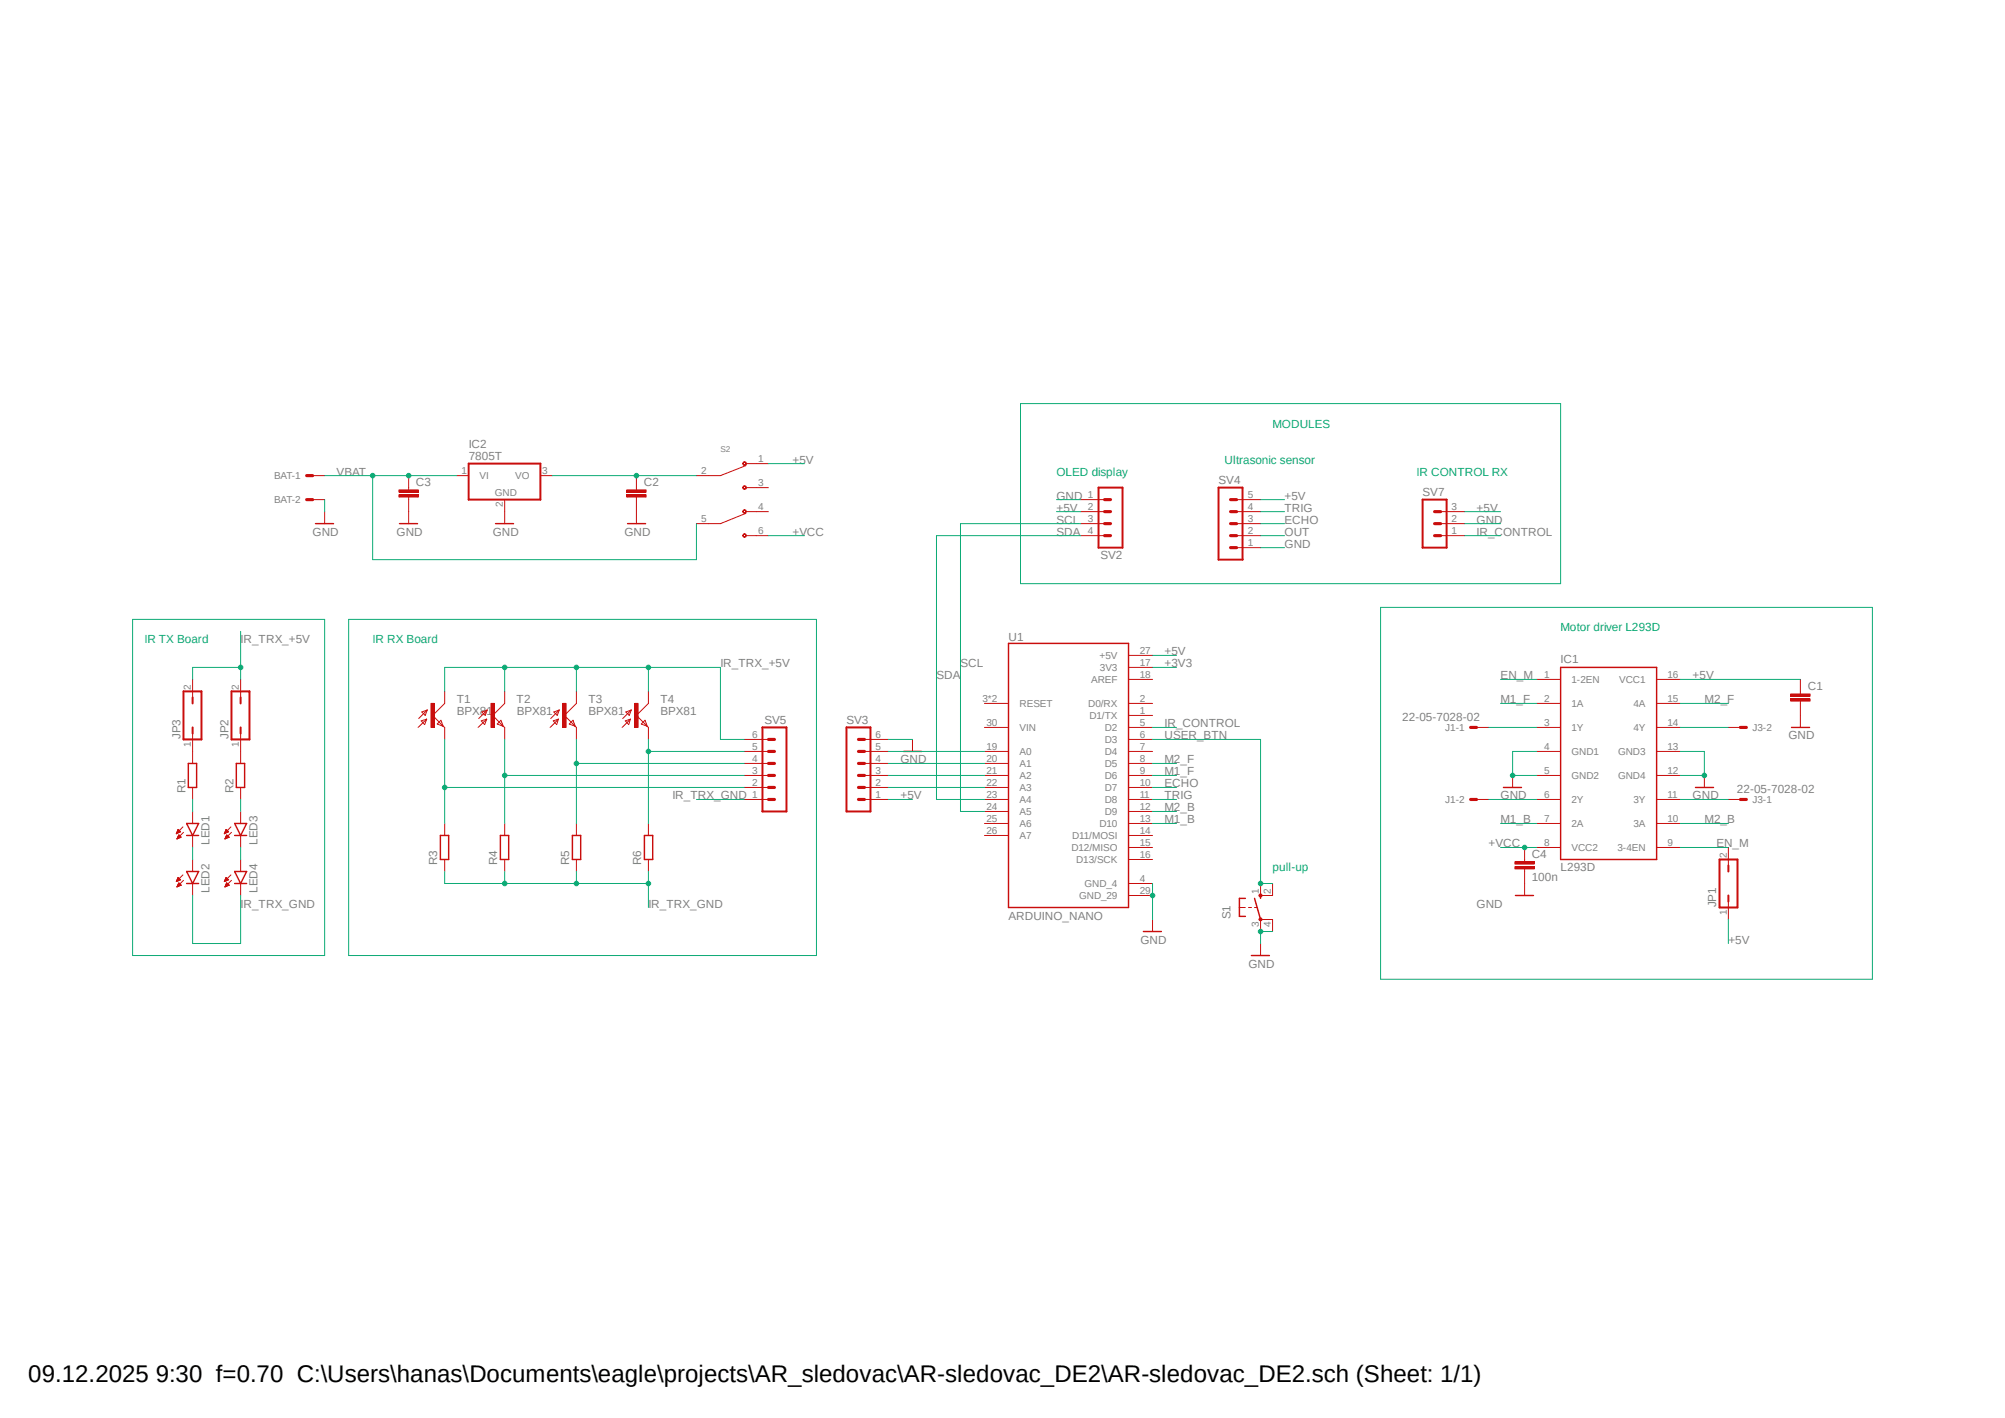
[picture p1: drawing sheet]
<svg xmlns="http://www.w3.org/2000/svg" width="297mm" height="210mm" viewBox="0 0 297 210" stroke-linecap="round" stroke-linejoin="round" font-family="sans-serif">
<path d="M19.6 59.7l257.9 85.5M277.5 59.7l-257.9 85.5" fill="none" stroke="#fff" stroke-width=".15"/>
<path d="M149.4 95.3h17.8v39.1h-17.8zM184.5 133.1h-.9v2.6h.9M185.8 133.1l.9 3.1M186.7 132.6v.5" fill="none" stroke="#c90d0c" stroke-width=".21"/>
<g fill="none" stroke="#c90d0c" stroke-width=".15">
<path d="M167.2 98.8h3.5M167.2 97.1h3.5M145.8 104.2h3.6M145.8 107.7h3.6M145.8 111.3h3.6M145.8 113.1h3.6M145.8 114.9h3.6M145.8 116.6h3.6M145.8 118.4h3.6M167.2 106h3.5M167.2 104.2h3.5M167.2 107.7h3.5"/>
<path d="M167.2 100.6h3.5M167.2 109.5h3.5M167.2 111.3h3.5M167.2 113.1h3.5M167.2 114.9h3.5M167.2 116.6h3.5M167.2 118.4h3.5M145.8 123.7h3.6M145.8 120.2h3.6M145.8 122h3.6M167.2 132.6h3.5M167.2 127.3h3.5"/>
<path d="M167.2 123.7h3.5M167.2 120.2h3.5M167.2 122h3.5M167.2 125.5h3.5M167.2 130.9h3.5M183.6 134.4h.9M185 134.4h.4M185.8 134.4h.5M186.7 132.6h1.8M186.7 136.2h1.8"/>
</g>
<circle cx="186.7" cy="136.2" r=".24" fill="#c90d0c"/>
<circle cx="186.7" cy="136.2" r=".24" fill="none" stroke="#c90d0c" stroke-width=".15"/>
<circle cx="186.7" cy="132.6" r=".25" fill="#c90d0c"/>
<g fill="none" stroke="#c90d0c" stroke-width=".15">
<path d="M110.5 69l-3.8 1.4M224.1 114.9v1.7M227.6 100.6h3.6M227.6 104.2h3.6M227.6 107.7h3.6M227.6 111.3h3.6M227.6 114.9h3.6M227.6 118.4h3.6M245.4 100.6h3.5M245.4 104.2h3.5M245.4 107.7h3.5M245.4 111.3h3.5"/>
<path d="M245.4 114.9h3.5M245.4 118.4h3.5M252.5 114.9v1.7M265.3 103.5h2.8v.3h-2.8zM265.3 102.8h2.8v.3h-2.8zM266.7 100.6v2.2M266.7 103.8v3.9M186.7 130.9v1.7M186.7 136.2v1.8M188.5 130.9v1.7M188.5 136.2v1.8M227.6 122h3.6"/>
<path d="M227.6 125.5h3.6M245.4 122h3.5M245.4 125.5h3.5"/>
<circle cx="186.7" cy="132.6" r=".25"/>
</g>
<path d="M231.2 98.8h14.2v28.5h-14.2zM222.7 116.6h2.7M251.2 116.6h2.6M265.4 107.7h2.7" fill="none" stroke="#c90d0c" stroke-width=".21"/>
<path d="M265.3 103.7h2.8M265.3 103h2.8" fill="none" stroke="#c90d0c" stroke-width=".34"/>
<path d="M110.1 68.5l.2-.1 .2 .1 .1 .2-.1 .2-.2 .1-.2-.1-.1-.2 .2-.2h.2l.1 .2-.1 .1h-.2l-.2-.1z" fill-rule="evenodd" fill="#c90d0c"/>
<path d="M110.1 68.5l.2-.1 .2 .1 .1 .2-.1 .2-.2 .1-.2-.1-.1-.2 .2-.2h.2l.1 .2-.1 .1h-.2l-.2-.1z" fill="none" stroke="#c90d0c" stroke-width=".15"/>
<path d="M110.1 72l.2-.1 .2 .1 .1 .2-.1 .2h-.4l-.1-.2 .2-.1h.2l.1 .1-.1 .1h-.2l-.2-.1z" fill-rule="evenodd" fill="#c90d0c"/>
<path d="M104.9 70.4h1.8M110.1 72l.2-.1 .2 .1 .1 .2-.1 .2h-.4l-.1-.2 .2-.1h.2l.1 .1-.1 .1h-.2l-.2-.1zM110.5 76l-3.8 1.6M110.6 72.2h1.5M110.6 68.7h1.5" fill="none" stroke="#c90d0c" stroke-width=".15"/>
<path d="M110.1 75.6l.2-.1 .2 .1 .1 .2-.1 .1-.2 .1-.2-.1-.1-.1 .3-.2 .2 .2-.1 .1h-.2l-.2-.1z" fill-rule="evenodd" fill="#c90d0c"/>
<path d="M110.1 75.6l.2-.1 .2 .1 .1 .2-.1 .1-.2 .1-.2-.1-.1-.1 .3-.2 .2 .2-.1 .1h-.2l-.2-.1z" fill="none" stroke="#c90d0c" stroke-width=".15"/>
<path d="M110.1 79.1l.2-.1 .2 .1 .1 .2-.1 .2-.2 .1-.2-.1-.1-.2 .3-.2 .2 .2-.1 .2h-.2l-.2-.2z" fill-rule="evenodd" fill="#c90d0c"/>
<g fill="none" stroke="#c90d0c" stroke-width=".15">
<path d="M48.1 75.8v1.8M59.1 73.3h2.9v.3h-2.9zM59.1 72.6h2.9v.3h-2.9zM60.5 70.4v2.2M60.5 73.6v4M74.8 75.8v1.8M92.8 73.3h2.9v.3h-2.9zM92.8 72.6h2.9v.3h-2.9zM94.3 70.4v2.2M94.3 73.6v4M103.2 77.6h3.5M103.2 70.4h1.7"/>
<path d="M110.1 79.1l.2-.1 .2 .1 .1 .2-.1 .2-.2 .1-.2-.1-.1-.2 .3-.2 .2 .2-.1 .2h-.2l-.2-.2zM110.6 79.3h3.2M110.6 75.8h3.2M112.1 68.7h1.7M112.1 72.2h1.7M62.4 106.8l.8-.3-.3 .8zM62.5 105.5l.8-.3-.3 .8zM63.2 106.5l-1.3 1.2M63.3 105.2l-1.3 1.2M64.8 107.2l.5-.5 .4 .9zM65.7 107.6l.2 .1M65.9 104.2l-1.8 1.8 1.6 1.6"/>
<path d="M26.1 123.4h.1M26.2 123.4h.1M26.2 130.5h.1M26.2 130.5h.2M26.2 123.3h.3M26.2 123.3h.4M26.2 130.4h.3M26.2 130.3h.4M26.2 123.2h.5M26.2 123.1h.5M26.2 124.2h.1M26.2 124.2h.2"/>
<path d="M26.2 130.3h.6M26.2 130.3h.5M26.2 131.3h.1M26.2 131.3h.3M26.3 123.1h.4M26.3 123.1h.3M26.3 124.1h.2M26.3 124.1h.4M26.3 130.2h.3M26.3 130.1h.3M26.3 131.2h.3M26.3 131.1h.4"/>
<path d="M26.3 123h.2M26.3 122.9h.2M26.3 124h.5M26.3 130.1h.2M26.3 131.1h.5M26.4 122.9l.4 .3-.7 .3zM26.4 122.9h.1M26.4 123.9h.4M26.4 123.9h.3M26.4 130h.1M26.4 131h.3M26.4 123.8h.2"/>
<path d="M26.4 123.7h.2M26.4 130.9h.3M26.4 130.9h.2M26.5 123.7h.1M26.5 130.9h.1M26.5 130.8h.1M26.5 123.7l.3 .3-.6 .2zM26.5 130.8l-.3 .6M26.5 130.8l.3 .3M26.8 130.3l-.4-.3-.3 .6M26.8 130.3l-.7 .3M26.8 131.1l-.6 .3"/>
<path d="M27.1 122.5l-1 1M27.1 129.6l-1 1M27.2 123.3l-1 .9M27.2 130.4l-1 1M28.5 120.2v1.8M28.5 123.7v1.8M28.5 127.3v1.8M28.5 130.9v1.7M33.2 123.4h.1M33.3 123.4h.1M33.3 130.5h.1M33.3 130.5h.2"/>
<path d="M33.3 123.3h.3M33.3 123.3h.4M33.3 130.4h.3M33.3 130.3h.4M33.4 123.2h.4M33.4 123.1h.4M33.4 124.2h.1M33.4 130.3h.5M33.4 130.3h.4M33.4 131.3h.1M33.4 131.3h.2M33.4 123.1h.3"/>
<path d="M33.4 124.1h.3M33.4 124.1h.4M33.4 130.2h.3M33.4 130.1h.3M33.4 131.2h.3M33.4 131.1h.4M33.4 123h.3M33.4 122.9h.2M33.4 124h.5M33.4 130h.2M33.4 131.1h.6M33.4 131.1h.5"/>
<path d="M33.5 122.9l.4 .3-.7 .3zM33.5 122.9h.1M33.5 123.9h.4M33.5 123.9h.3M33.5 130h.1M33.5 131h.3M33.5 130.9h.3M33.5 123.8h.2M33.5 123.7h.2M33.5 130.9h.2M33.6 123.7h.1M33.6 130.9h.1"/>
<path d="M33.6 130.8h.1M33.6 130.8l.4 .3M33.6 123.7l.4 .3-.7 .2zM33.6 130.8l-.3 .6M33.9 130.3l-.4-.3-.3 .6M33.9 130.3l-.7 .3M34 131.1l-.7 .3M34.2 122.5l-1 1M34.2 129.6l-1 1M34.3 123.3l-1 .9M34.3 130.4l-1 1M35.6 120.2v1.8"/>
<path d="M35.6 123.7v1.8M35.6 127.3v1.8M35.6 130.9v1.7M186.7 139.7v1.8M224.4 128.4h2.9v.3h-2.9zM224.4 127.6h2.9v.4h-2.9zM225.8 125.5v2.1M225.8 128.7v3.9"/>
</g>
<g fill="none" stroke="#c90d0c" stroke-width=".21">
<path d="M46.7 77.6h2.7M59.2 77.6h2.6M73.4 77.6h2.7M93 77.6h2.6M27.6 122h1.8l-.9 1.7zM27.6 123.7h1.8M27.6 129.1h1.8l-.9 1.8zM27.6 130.9h1.8M34.8 123.7h1.7M34.8 122h1.7l-.9 1.7zM34.8 130.9h1.7M34.8 129.1h1.7l-.9 1.8z"/>
<path d="M224.5 132.6h2.7M185.4 141.5h2.6"/>
</g>
<path d="M59.1 73.4h2.9M59.1 72.7h2.9M92.8 73.4h2.9M92.8 72.7h2.9M224.4 128.5h2.9M224.4 127.8h2.9" fill="none" stroke="#c90d0c" stroke-width=".34"/>
<path d="M63.8 104.2h.5v3.5h-.5z" fill-rule="evenodd" fill="#c90d0c"/>
<path d="M63.8 104.2h.5v3.5h-.5zM65.9 102.4v1.8M65.9 107.7v1.8M71.3 106.8l.8-.3-.3 .8zM71.4 105.5l.8-.3-.3 .8zM72.1 106.5l-1.3 1.2M72.2 105.2l-1.3 1.2M73.7 107.2l.5-.5 .3 .9zM74.5 107.6l.3 .1M74.8 104.2l-1.8 1.8 1.5 1.6" fill="none" stroke="#c90d0c" stroke-width=".15"/>
<path d="M72.7 104.2h.5v3.5h-.5z" fill-rule="evenodd" fill="#c90d0c"/>
<path d="M72.7 104.2h.5v3.5h-.5zM74.8 102.4v1.8M74.8 107.7v1.8M82 106.8l.7-.3-.2 .8zM82 105.5l.8-.3-.3 .8zM82.7 106.5l-1.2 1.2M82.8 105.2l-1.2 1.2M84.3 107.2l.6-.5 .3 .9zM85.4 104.2l-1.8 1.8 1.8 1.7" fill="none" stroke="#c90d0c" stroke-width=".15"/>
<path d="M83.4 104.2h.5v3.5h-.5z" fill-rule="evenodd" fill="#c90d0c"/>
<path d="M83.4 104.2h.5v3.5h-.5zM85.4 102.4v1.8M85.4 107.7v1.8M92.6 106.8l.8-.3-.3 .8zM92.7 105.5l.8-.3-.3 .8zM93.4 106.5l-1.2 1.2M93.5 105.2l-1.3 1.2M95 107.2l.5-.5 .4 .9zM95.9 107.6l.2 .1M96.1 104.2l-1.8 1.8 1.6 1.6" fill="none" stroke="#c90d0c" stroke-width=".15"/>
<path d="M94 104.2h.5v3.5h-.5z" fill-rule="evenodd" fill="#c90d0c"/>
<g fill="none" stroke="#c90d0c" stroke-width=".15">
<path d="M46.3 74h1.8M46.3 70.4h1.8M67.6 70.4h1.8M74.8 74v1.8M80.1 70.4h1.7M160.1 79.3h3.5M160.1 77.6h3.5M160.1 75.8h3.5M160.1 74h3.5M183.2 79.3h3.5M183.2 77.6h3.5M183.2 75.8h3.5"/>
<path d="M183.2 74h3.5M213.4 79.3h3.6M213.4 77.6h3.6M213.4 75.8h3.6M183.2 81.1h3.5M28.5 100.6v2.7M28.5 108.6v4.5M28.5 116.6v1.8M35.6 100.6v2.7M35.6 108.6v4.5M35.6 116.6v1.8M94 104.2h.5v3.5h-.5z"/>
<path d="M96.1 102.4v1.8M96.1 107.7v1.8M110.3 118.4h3.5M110.3 116.6h3.5M110.3 114.9h3.5M110.3 113.1h3.5M110.3 111.3h3.5M110.3 109.5h3.5M128.1 118.4h3.5M128.1 116.6h3.5M128.1 114.9h3.5M128.1 113.1h3.5"/>
<path d="M128.1 111.3h3.5M128.1 109.5h3.5M135.2 109.5v1.8M218.7 118.4h1.8M218.7 107.7h1.8M256 118.4h1.8M256 107.7h1.8M65.9 122v1.7M65.9 127.3v1.8M74.8 122v1.7M74.8 127.3v1.8M85.4 122v1.7"/>
<path d="M85.4 127.3v1.8M96.1 122v1.7M96.1 127.3v1.8M170.7 136.2v1.8M256 125.5v2.7M256 133.5v2.7"/>
</g>
<path d="M27.9 113.1h1.2v3.5h-1.2zM35 113.1h1.2v3.5h-1.2zM133.9 111.3h2.6M65.2 123.7h1.3v3.6h-1.3zM74.1 123.7h1.3v3.6h-1.3zM84.8 123.7h1.2v3.6h-1.2zM95.5 123.7h1.2v3.6h-1.2zM169.4 138h2.6" fill="none" stroke="#c90d0c" stroke-width=".21"/>
<g fill="none" stroke="#c90d0c" stroke-width=".3">
<path d="M69.4 68.7h10.7v5.3h-10.7zM162.7 72.2h3.6v8.9h-3.6zM180.5 72.2h3.6v10.7h-3.6zM210.7 74h3.6v7.1h-3.6zM27.2 102.4h2.6v7.1h-2.6zM28.5 103.3v.9M28.5 107.7v.9M34.3 102.4h2.7v7.1h-2.7zM35.6 103.3v.9M35.6 107.7v.9M112.9 107.7h3.6v12.5h-3.6zM125.4 107.7h3.5v12.5h-3.5z"/>
<path d="M254.7 127.3h2.7v7.1h-2.7zM256 128.2v.9M256 132.6v.9"/>
</g>
<g fill="none" stroke="#c90d0c" stroke-width=".47">
<path d="M45.4 74h.9M45.4 70.4h.9M163.6 77.6h.9M163.6 79.3h.9M163.6 74h.9M163.6 75.8h.9M182.3 77.6h.9M182.3 79.3h.9M182.3 74h.9M182.3 75.8h.9M212.5 77.6h.9M212.5 79.3h.9"/>
<path d="M212.5 75.8h.9M182.3 81.1h.9M113.8 114.9h.9M113.8 116.6h.9M113.8 118.4h.9M113.8 111.3h.9M113.8 113.1h.9M113.8 109.5h.9M127.2 114.9h.9M127.2 116.6h.9M127.2 118.4h.9M127.2 111.3h.9"/>
<path d="M127.2 113.1h.9M127.2 109.5h.9M217.8 118.4h.9M217.8 107.7h.9M257.8 118.4h.9M257.8 107.7h.9"/>
</g>
<path d="M227.6 111.3h-3.5v3.6h3.5" fill="none" stroke="#0dab76" stroke-width=".15"/>
<circle cx="224.1" cy="114.9" r=".33" fill="#0dab76"/>
<g fill="none" stroke="#0dab76" stroke-width=".15">
<path d="M248.9 111.3h3.6v3.6h-3.6"/>
<circle cx="224.1" cy="114.9" r=".33"/>
</g>
<circle cx="252.5" cy="114.9" r=".33" fill="#0dab76"/>
<g fill="none" stroke="#0dab76" stroke-width=".15">
<path d="M188.5 138h-1.8v1.7"/>
<circle cx="252.5" cy="114.9" r=".33"/>
</g>
<circle cx="186.7" cy="138" r=".33" fill="#0dab76"/>
<g fill="none" stroke="#0dab76" stroke-width=".15">
<path d="M156.5 74h3.6M186.7 81.1h3.6M170.7 130.9v5.3"/>
<circle cx="186.7" cy="138" r=".33"/>
</g>
<circle cx="170.7" cy="132.6" r=".33" fill="#0dab76"/>
<g fill="none" stroke="#0dab76" stroke-width=".15">
<path d="M48.1 74v1.8M113.8 68.7h5.4M156.5 75.8h3.6M186.7 74h3.6M217 77.6h5.3M217 75.8h5.3M170.7 97.1h3.6M131.6 109.5h3.6M131.6 118.4h3.6M170.7 114.9h3.6M170.7 113.1h3.6M222.3 100.6h5.3"/>
<path d="M222.3 104.2h5.3M248.9 104.2h7.1M248.9 100.6h17.8M170.7 122h3.6M170.7 120.2h3.6M222.3 122h5.3M225.8 125.5h1.8M248.9 125.5h7.1M248.9 122h7.1M256 136.2v3.5"/>
<circle cx="170.7" cy="132.6" r=".33"/>
</g>
<circle cx="225.9" cy="125.5" r=".33" fill="#0dab76"/>
<g fill="none" stroke="#0dab76" stroke-width=".15">
<path d="M55.2 70.4h12.4M113.8 79.3h5.4M222.3 125.5h3.5"/>
<circle cx="225.9" cy="125.5" r=".33"/>
</g>
<circle cx="60.5" cy="70.4" r=".33" fill="#0dab76"/>
<g fill="none" stroke="#0dab76" stroke-width=".15">
<path d="M48.1 70.4h7.1v12.5h48v-5.3"/>
<circle cx="60.5" cy="70.4" r=".33"/>
</g>
<circle cx="55.2" cy="70.4" r=".33" fill="#0dab76"/>
<g fill="none" stroke="#0dab76" stroke-width=".15">
<path d="M81.8 70.4h21.4"/>
<circle cx="55.2" cy="70.4" r=".33"/>
</g>
<circle cx="94.3" cy="70.4" r=".33" fill="#0dab76"/>
<g fill="none" stroke="#0dab76" stroke-width=".15">
<path d="M186.7 75.8h3.6M186.7 77.6h3.6M186.7 79.3h3.6M35.6 93.5v5.3h-7.1M170.7 98.8h3.6M28.5 118.4v1.8M35.6 118.4v1.8M170.7 118.4h3.6M170.7 116.6h3.6M28.5 125.5v1.8M35.6 125.5v1.8"/>
<circle cx="94.3" cy="70.4" r=".33"/>
</g>
<circle cx="35.6" cy="98.8" r=".33" fill="#0dab76"/>
<g fill="none" stroke="#0dab76" stroke-width=".15">
<path d="M28.5 98.8v1.8M35.6 98.8v1.8M85.4 98.8v3.6M65.9 102.4v-3.6h30.2v3.6M106.7 109.5h3.6"/>
<circle cx="35.6" cy="98.8" r=".33"/>
</g>
<circle cx="85.4" cy="98.8" r=".33" fill="#0dab76"/>
<g fill="none" stroke="#0dab76" stroke-width=".15">
<path d="M74.8 98.8v3.6"/>
<circle cx="85.4" cy="98.8" r=".33"/>
</g>
<circle cx="74.8" cy="98.8" r=".33" fill="#0dab76"/>
<g fill="none" stroke="#0dab76" stroke-width=".15">
<path d="M96.1 98.8h10.6v10.7"/>
<circle cx="74.8" cy="98.8" r=".33"/>
</g>
<circle cx="96.1" cy="98.8" r=".33" fill="#0dab76"/>
<g fill="none" stroke="#0dab76" stroke-width=".15">
<path d="M96.1 111.3h14.2M96.1 109.5v12.5"/>
<circle cx="96.1" cy="98.8" r=".33"/>
</g>
<circle cx="96.1" cy="111.3" r=".33" fill="#0dab76"/>
<g fill="none" stroke="#0dab76" stroke-width=".15">
<path d="M85.4 113.1h24.9M85.4 109.5v12.5"/>
<circle cx="96.1" cy="111.3" r=".33"/>
</g>
<circle cx="85.4" cy="113.1" r=".33" fill="#0dab76"/>
<g fill="none" stroke="#0dab76" stroke-width=".15">
<path d="M74.8 114.9h35.5M74.8 109.5v12.5"/>
<circle cx="85.4" cy="113.1" r=".33"/>
</g>
<circle cx="74.8" cy="114.9" r=".33" fill="#0dab76"/>
<g fill="none" stroke="#0dab76" stroke-width=".15">
<path d="M65.9 116.6h44.4M65.9 109.5v12.5"/>
<circle cx="74.8" cy="114.9" r=".33"/>
</g>
<circle cx="65.9" cy="116.6" r=".33" fill="#0dab76"/>
<g fill="none" stroke="#0dab76" stroke-width=".15">
<path d="M160.1 77.6h-17.8v42.6h3.5M160.1 79.3h-21.4v39.1h7.1M19.6 91.7h28.5v49.8h-28.5zM51.6 91.7h69.3v49.8h-69.3zM131.6 111.3h14.2M131.6 113.1h14.2M131.6 114.9h14.2M131.6 116.6h14.2M220.5 107.7h7.1M220.5 118.4h7.1M248.9 118.4h7.1M248.9 107.7h7.1"/>
<path d="M85.4 129.1v1.8h10.7M96.1 129.1v5.3"/>
<circle cx="65.9" cy="116.6" r=".33"/>
</g>
<circle cx="96.1" cy="130.9" r=".33" fill="#0dab76"/>
<g fill="none" stroke="#0dab76" stroke-width=".15">
<path d="M74.8 129.1v1.8h10.6"/>
<circle cx="96.1" cy="130.9" r=".33"/>
</g>
<circle cx="85.4" cy="130.9" r=".33" fill="#0dab76"/>
<g fill="none" stroke="#0dab76" stroke-width=".15">
<path d="M65.9 129.1v1.8h8.9"/>
<circle cx="85.4" cy="130.9" r=".33"/>
</g>
<circle cx="74.8" cy="130.9" r=".33" fill="#0dab76"/>
<g fill="none" stroke="#0dab76" stroke-width=".15">
<path d="M103.2 118.4h7.1M28.5 132.6v7.1h7.1v-7.1M186.7 130.9h1.8"/>
<circle cx="74.8" cy="130.9" r=".33"/>
</g>
<circle cx="186.7" cy="130.9" r=".33" fill="#0dab76"/>
<g fill="none" stroke="#0dab76" stroke-width=".15">
<path d="M151.2 59.8h80v26.6h-80zM217 79.3h5.3M204.5 90h72.9v55h-72.9zM170.7 109.5h16v21.4M170.7 107.7h3.6"/>
<circle cx="186.7" cy="130.9" r=".33"/>
</g>
<text font-size="3.6" x="4.2" y="204.7">09.12.2025 9:30 f=0.70 C:\Users\hanas\Documents\eagle\projects\AR_sledovac\AR-sledovac_DE2\AR-sledovac_DE2.sch (Sheet: 1/1)</text>
<g font-size="1.7" fill="#0dab76">
<text x="188.5" y="63.3">MODULES</text>
<text x="156.5" y="70.4">OLED display</text>
<text x="181.4" y="68.7">Ultrasonic sensor</text>
<text x="209.8" y="70.4">IR CONTROL RX</text>
<text x="21.4" y="95.3">IR TX Board</text>
<text x="55.2" y="95.3">IR RX Board</text>
<text x="231.2" y="93.5">Motor driver L293D</text>
<text x="188.5" y="129.1">pull-up</text>
</g>
<g font-size="1.7" fill="#808080">
<text x="49.9" y="70.4">VBAT</text>
<text x="61.6" y="71.9">C3</text>
<text x="69.4" y="68.2">7805T</text>
<text x="69.4" y="66.4">IC2</text>
<text x="95.4" y="71.9">C2</text>
<text x="117.4" y="68.7">+5V</text>
<text x="180.5" y="71.7">SV4</text>
<text x="156.5" y="77.6">SCL</text>
<text x="156.5" y="74">GND</text>
<text x="156.5" y="75.8">+5V</text>
<text x="190.3" y="75.8">TRIG</text>
<text x="190.3" y="77.6">ECHO</text>
<text x="190.3" y="74">+5V</text>
<text x="210.7" y="73.4">SV7</text>
<text x="218.7" y="77.6">GND</text>
<text x="218.7" y="75.8">+5V</text>
<text x="46.3" y="79.3">GND</text>
<text x="58.8" y="79.3">GND</text>
<text x="73" y="79.3">GND</text>
<text x="92.5" y="79.3">GND</text>
<text x="117.4" y="79.3">+VCC</text>
<text x="156.5" y="79.3">SDA</text>
<text x="163" y="82.8">SV2</text>
<text x="190.3" y="79.3">OUT</text>
<text x="190.3" y="81.1">GND</text>
<text x="218.7" y="79.3">IR_CONTROL</text>
<text x="35.6" y="95.3">IR_TRX_+5V</text>
<text x="149.4" y="95">U1</text>
<text x="106.7" y="98.8">IR_TRX_+5V</text>
<text x="138.7" y="100.6">SDA</text>
<text x="142.3" y="98.8">SCL</text>
<text x="172.5" y="98.8">+3V3</text>
<text x="172.5" y="97.1">+5V</text>
<text x="222.3" y="100.6">EN_M</text>
<text x="231.2" y="98.2">IC1</text>
<text x="250.7" y="100.6">+5V</text>
<text x="67.6" y="106">BPX81</text>
<text x="67.6" y="104.2">T1</text>
<text x="76.5" y="104.2">T2</text>
<text x="76.5" y="106">BPX81</text>
<text x="87.2" y="104.2">T3</text>
<text x="87.2" y="106">BPX81</text>
<text x="97.8" y="106">BPX81</text>
<text x="97.8" y="104.2">T4</text>
<text x="113.2" y="107.2">SV5</text>
<text x="125.4" y="107.2">SV3</text>
<text x="172.5" y="107.7">IR_CONTROL</text>
<text x="207.7" y="106.8">22-05-7028-02</text>
<text x="222.3" y="104.2">M1_F</text>
<text x="252.5" y="104.2">M2_F</text>
<text x="267.8" y="102.2">C1</text>
<text x="26.8" y="109.5" transform="rotate(-90 26.8 109.5)">JP3</text>
<text x="33.9" y="109.5" transform="rotate(-90 33.9 109.5)">JP2</text>
<text x="133.4" y="113.1">GND</text>
<text x="172.5" y="109.5">USER_BTN</text>
<text x="172.5" y="113.1">M2_F</text>
<text x="264.9" y="109.5">GND</text>
<text x="27.5" y="117.5" transform="rotate(-90 27.5 117.5)">R1</text>
<text x="34.6" y="117.5" transform="rotate(-90 34.6 117.5)">R2</text>
<text x="99.6" y="118.4">IR_TRX_GND</text>
<text x="133.4" y="118.4">+5V</text>
<text x="172.5" y="118.4">TRIG</text>
<text x="172.5" y="116.6">ECHO</text>
<text x="172.5" y="114.9">M1_F</text>
<text x="222.3" y="118.4">GND</text>
<text x="250.7" y="118.4">GND</text>
<text x="257.3" y="117.4">22-05-7028-02</text>
<text x="31" y="125.1" transform="rotate(-90 31 125.1)">LED1</text>
<text x="38.1" y="125.1" transform="rotate(-90 38.1 125.1)">LED3</text>
<text x="172.5" y="122">M1_B</text>
<text x="172.5" y="120.2">M2_B</text>
<text x="220.5" y="125.5">+VCC</text>
<text x="222.3" y="122">M1_B</text>
<text x="252.5" y="122">M2_B</text>
<text x="254.3" y="125.5">EN_M</text>
<text x="64.8" y="128.2" transform="rotate(-90 64.8 128.2)">R3</text>
<text x="73.7" y="128.2" transform="rotate(-90 73.7 128.2)">R4</text>
<text x="84.3" y="128.2" transform="rotate(-90 84.3 128.2)">R5</text>
<text x="95" y="128.2" transform="rotate(-90 95 128.2)">R6</text>
<text x="226.9" y="130.6">100n</text>
<text x="226.9" y="127">C4</text>
<text x="231.2" y="129.1">L293D</text>
<text x="31" y="132.2" transform="rotate(-90 31 132.2)">LED2</text>
<text x="35.6" y="134.4">IR_TRX_GND</text>
<text x="38.1" y="132.2" transform="rotate(-90 38.1 132.2)">LED4</text>
<text x="96.1" y="134.4">IR_TRX_GND</text>
<text x="149.4" y="136.2">ARDUINO_NANO</text>
<text x="182.3" y="136.2" transform="rotate(-90 182.3 136.2)">S1</text>
<text x="218.7" y="134.4">GND</text>
<text x="254.2" y="134.4" transform="rotate(-90 254.2 134.4)">JP1</text>
<text x="169" y="139.7">GND</text>
<text x="185" y="143.3">GND</text>
<text x="256" y="139.7">+5V</text>
</g>
<g font-size="1.5" fill="#808080">
<text x="40.6" y="71">BAT-1</text>
<text x="68.4" y="70.2">1</text>
<text x="71" y="71">VI</text>
<text x="76.3" y="71">VO</text>
<text x="80.3" y="70.2">3</text>
<text x="103.9" y="70.2">2</text>
<text x="112.3" y="68.4">1</text>
<text x="112.3" y="72">3</text>
<text x="40.6" y="74.5">BAT-2</text>
<text x="73.3" y="73.4">GND</text>
<text x="74.5" y="75.1" transform="rotate(-90 74.5 75.1)">2</text>
<text x="103.9" y="77.3">5</text>
<text x="112.3" y="75.5">4</text>
<text x="161.2" y="73.7">1</text>
<text x="161.2" y="75.5">2</text>
<text x="161.2" y="77.3">3</text>
<text x="184.8" y="77.3">3</text>
<text x="184.8" y="75.5">4</text>
<text x="184.8" y="73.7">5</text>
<text x="215" y="77.3">2</text>
<text x="215" y="75.5">3</text>
<text x="112.3" y="79.1">6</text>
<text x="161.2" y="79.1">4</text>
<text x="184.8" y="80.9">1</text>
<text x="184.8" y="79.1">2</text>
<text x="215" y="79.1">1</text>
<text x="161.6" y="101.2">AREF</text>
<text x="162.9" y="97.6">+5V</text>
<text x="162.9" y="99.4">3V3</text>
<text x="168.8" y="98.6">17</text>
<text x="168.8" y="100.4">18</text>
<text x="168.8" y="96.8">27</text>
<text x="228.7" y="100.4">1</text>
<text x="232.8" y="101.2">1-2EN</text>
<text x="239.9" y="101.2">VCC1</text>
<text x="247" y="100.4">16</text>
<text x="28.3" y="102.2" transform="rotate(-90 28.3 102.2)">2</text>
<text x="35.4" y="102.2" transform="rotate(-90 35.4 102.2)">2</text>
<text x="145.5" y="103.9">3*2</text>
<text x="146.1" y="107.5">30</text>
<text x="151" y="104.7">RESET</text>
<text x="161.2" y="104.7">D0/RX</text>
<text x="161.4" y="106.5">D1/TX</text>
<text x="168.8" y="105.7">1</text>
<text x="168.8" y="103.9">2</text>
<text x="168.8" y="107.5">5</text>
<text x="228.7" y="103.9">2</text>
<text x="228.7" y="107.5">3</text>
<text x="232.8" y="104.7">1A</text>
<text x="242" y="104.7">4A</text>
<text x="247" y="103.9">15</text>
<text x="247" y="107.5">14</text>
<text x="28.3" y="110.6" transform="rotate(-90 28.3 110.6)">1</text>
<text x="35.4" y="110.6" transform="rotate(-90 35.4 110.6)">1</text>
<text x="111.4" y="112.8">4</text>
<text x="111.4" y="111">5</text>
<text x="111.4" y="109.3">6</text>
<text x="129.7" y="112.8">4</text>
<text x="129.7" y="111">5</text>
<text x="129.7" y="109.3">6</text>
<text x="146.1" y="112.8">20</text>
<text x="146.1" y="111">19</text>
<text x="151" y="108.3">VIN</text>
<text x="151" y="113.6">A1</text>
<text x="151" y="111.8">A0</text>
<text x="163.7" y="108.3">D2</text>
<text x="163.7" y="110.1">D3</text>
<text x="163.7" y="111.8">D4</text>
<text x="163.7" y="113.6">D5</text>
<text x="168.8" y="109.3">6</text>
<text x="168.8" y="111">7</text>
<text x="168.8" y="112.8">8</text>
<text x="214.1" y="108.3">J1-1</text>
<text x="228.7" y="111">4</text>
<text x="232.8" y="108.3">1Y</text>
<text x="232.8" y="111.8">GND1</text>
<text x="239.7" y="111.8">GND3</text>
<text x="242" y="108.3">4Y</text>
<text x="247" y="111">13</text>
<text x="259.6" y="108.3">J3-2</text>
<text x="111.4" y="118.2">1</text>
<text x="111.4" y="116.4">2</text>
<text x="111.4" y="114.6">3</text>
<text x="129.7" y="118.2">1</text>
<text x="129.7" y="116.4">2</text>
<text x="129.7" y="114.6">3</text>
<text x="146.1" y="114.6">21</text>
<text x="146.1" y="116.4">22</text>
<text x="146.1" y="118.2">23</text>
<text x="146.1" y="119.9">24</text>
<text x="151" y="115.4">A2</text>
<text x="151" y="117.2">A3</text>
<text x="151" y="119">A4</text>
<text x="163.7" y="115.4">D6</text>
<text x="163.7" y="117.1">D7</text>
<text x="163.7" y="118.9">D8</text>
<text x="168.8" y="114.6">9</text>
<text x="168.8" y="116.4">10</text>
<text x="168.8" y="118.2">11</text>
<text x="168.8" y="119.9">12</text>
<text x="214.1" y="119">J1-2</text>
<text x="228.7" y="114.6">5</text>
<text x="228.7" y="118.2">6</text>
<text x="232.8" y="115.4">GND2</text>
<text x="232.8" y="119">2Y</text>
<text x="239.7" y="115.4">GND4</text>
<text x="242" y="118.9">3Y</text>
<text x="247" y="114.6">12</text>
<text x="247" y="118.2">11</text>
<text x="259.6" y="119">J3-1</text>
<text x="146.1" y="123.5">26</text>
<text x="146.1" y="121.7">25</text>
<text x="151" y="124.2">A7</text>
<text x="151" y="120.7">A5</text>
<text x="151" y="122.5">A6</text>
<text x="158.8" y="124.2">D11/MOSI</text>
<text x="162.9" y="122.5">D10</text>
<text x="163.7" y="120.7">D9</text>
<text x="168.8" y="121.7">13</text>
<text x="168.8" y="123.5">14</text>
<text x="168.8" y="125.3">15</text>
<text x="228.7" y="121.7">7</text>
<text x="228.7" y="125.3">8</text>
<text x="232.8" y="122.5">2A</text>
<text x="242" y="122.5">3A</text>
<text x="247" y="121.7">10</text>
<text x="247" y="125.3">9</text>
<text x="158.7" y="126">D12/MISO</text>
<text x="159.4" y="127.8">D13/SCK</text>
<text x="160.7" y="131.4">GND_4</text>
<text x="168.8" y="127">16</text>
<text x="168.8" y="130.6">4</text>
<text x="232.8" y="126">VCC2</text>
<text x="239.6" y="126">3-4EN</text>
<text x="255.8" y="127" transform="rotate(-90 255.8 127)">2</text>
<text x="159.9" y="133.1">GND_29</text>
<text x="168.8" y="132.4">29</text>
<text x="186.5" y="137.2" transform="rotate(-90 186.5 137.2)">3</text>
<text x="186.5" y="132.4" transform="rotate(-90 186.5 132.4)">1</text>
<text x="188.3" y="137.2" transform="rotate(-90 188.3 137.2)">4</text>
<text x="188.3" y="132.4" transform="rotate(-90 188.3 132.4)">2</text>
<text x="255.8" y="135.5" transform="rotate(-90 255.8 135.5)">1</text>
</g>
<text font-size="1.2" fill="#808080" x="106.7" y="66.9">S2</text>
</svg>
